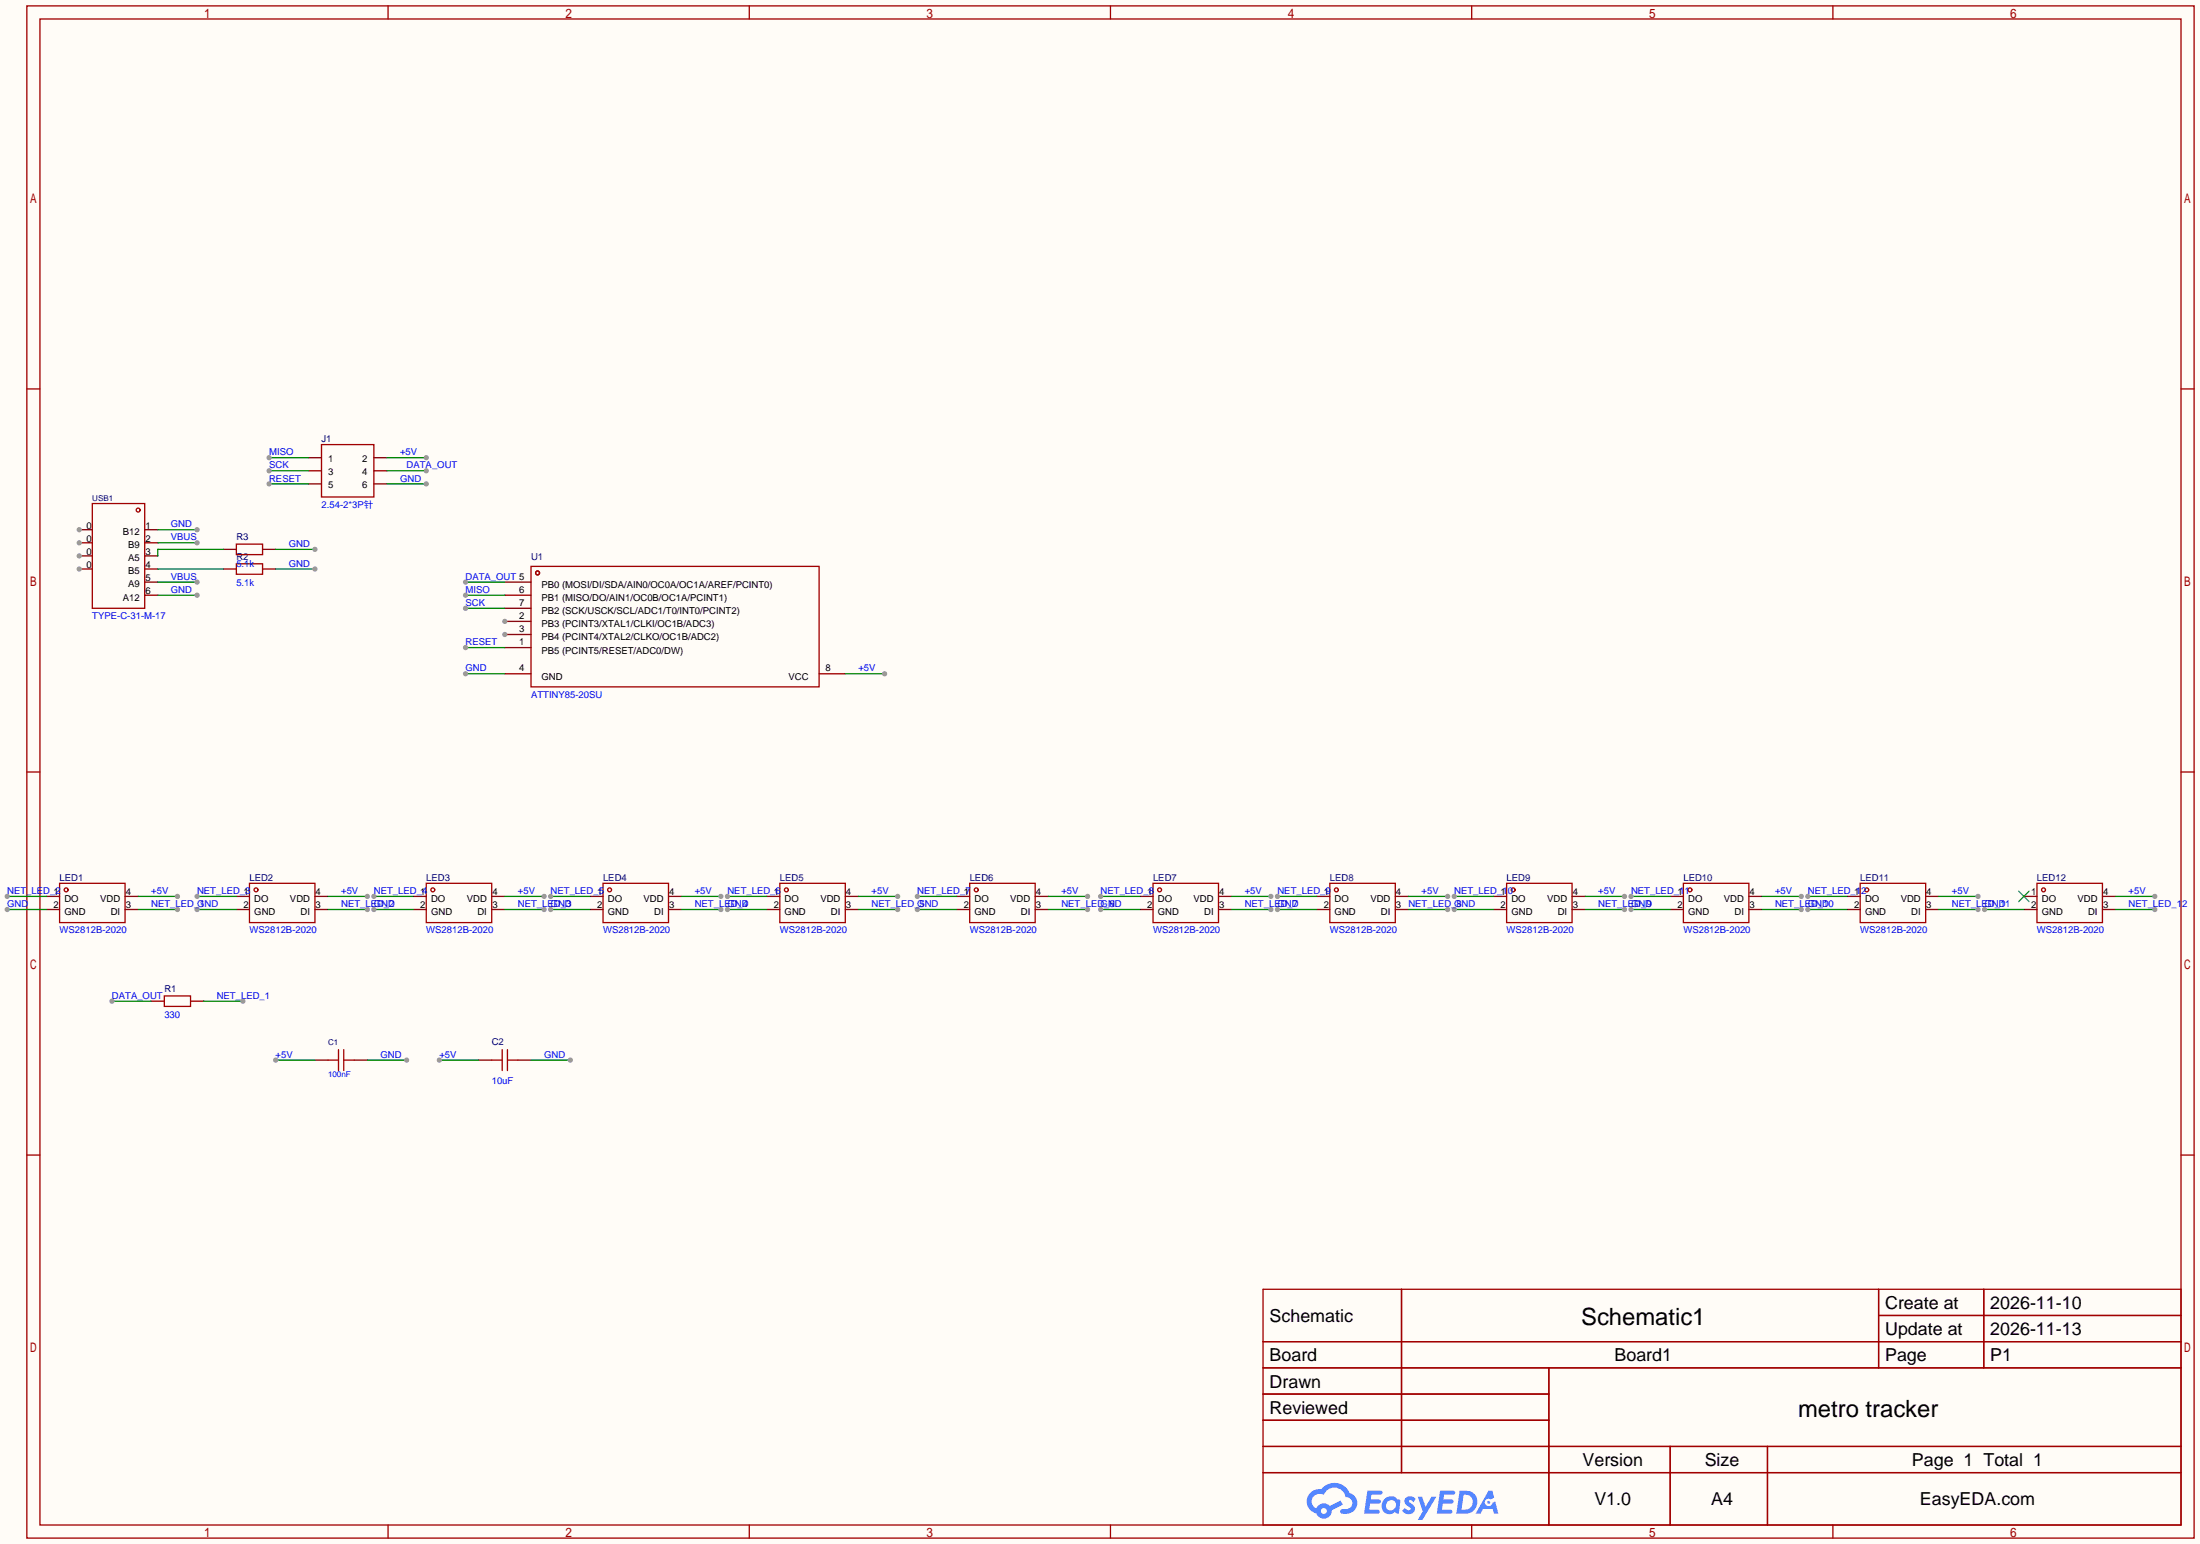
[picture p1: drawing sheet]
<svg xmlns="http://www.w3.org/2000/svg" width="427mm" height="299mm" viewBox="0 0 427 299" stroke-linecap="round" stroke-linejoin="round" font-family="sans-serif">
<path d="M0 0h426.7v299.5h-426.7z" fill="#fffcf7"/>
<g fill="none" stroke="#a10000" stroke-width=".25">
<path d="M5.2 1.1h420.4v297.2h-420.4zM7.7 3.7h415.3v292.1h-415.3zM75.3 1.1v2.6M145.3 1.1v2.6M215.4 1.1v2.6M285.5 1.1v2.6M355.5 1.1v2.6M5.2 75.4h2.5M423 75.4h2.6M5.2 149.7h2.5M423 149.7h2.6M5.2 224h2.5"/>
<path d="M423 224h2.6M245 250.1h178v45.7h-178zM271.8 250.1v35.5M364.4 250.1v15.2M364.4 255.1h58.6M384.8 250.1v15.2M245 260.2h178M245 265.3h178M245 270.4h55.4M245 275.5h55.4M300.4 265.3v30.5M75.3 295.8v2.5"/>
<path d="M145.3 295.8v2.5M215.4 295.8v2.5M245 280.5h178M245 285.6h178M285.5 295.8v2.5M324 280.5v15.3M342.8 280.5v15.3M355.5 295.8v2.5"/>
</g>
<g fill="#5487ff">
<path d="M272.7 290.5a1.3 1.3 0 0 1 1.9 .2l-.4 .7a.54 .54 0 0 0-1-.3l.2 .2a1.58 1.58 0 0 1 1 1.6 1.43 1.43 0 0 1-2.4 .2l.5-.6a.64 .64 0 0 0 .5 .4 .64 .64 0 0 0 .6-.2l-.1-.3a1.35 1.35 0 0 1-1-1.8z"/>
<path d="M275 290.3h.8l.7 1.9 1.2-1.9h.9l-2.7 4.5h-.9l1-1.7z"/>
<path d="M265.2 289.1h1.7a1.31 1.31 0 0 1 1.2 .2 .4 .4 0 0 1-.4 .6h-1.7l-.1 .9h1.6a.4 .4 0 0 1 .3 .5 .4 .4 0 0 1-.4 .3h-1.7l-.1 1.2h.8a1.23 1.23 0 0 1 1.2 .2 .39 .39 0 0 1-.4 .6h-2.6z"/>
<path d="M279.3 289.1h1.7a1.32 1.32 0 0 1 1.2 .2 .39 .39 0 0 1-.3 .6h-1.8l-.1 .9h1.6a.4 .4 0 0 1 .4 .5 .4 .4 0 0 1-.5 .3h-1.6l-.2 1.2h.8a1.23 1.23 0 0 1 1.2 .2 .39 .39 0 0 1-.4 .6h-2.6z"/>
<path d="M288.7 289.1h.8l.3 1.4-.6 .3a.75 .75 0 0 0-1.1 .3 .75 .75 0 0 0 .4 1.1 .75 .75 0 0 0 1-.7l.5-.3 .6 2.4h-.8l-.3-1h-1.8l-.5 1h-1z"/>
<path d="M283.1 289.1l-.6 4.5h1.4a2.27 2.27 0 0 0 2.7-2.3 2.27 2.27 0 0 0-2.7-2.2zM283.9 289.9a1.5 1.5 0 0 1 1.8 1.5 1.5 1.5 0 0 1-1.9 1.4h-.3z"/>
<path d="M268.5 290.7a1.6 1.6 0 0 0-.3 2.2 1.6 1.6 0 0 0 2.2 .5l.1-.2 .8 .4 .3-2.5-.1-.3h-.5a1.58 1.58 0 0 0-2.5-.1zM269.1 291.3a.99 .99 0 0 1 1.6 .3 .99 .99 0 0 1-.8 1.3 .94 .94 0 0 1-1-.5 .94 .94 0 0 1 .2-1.1z"/>
<path d="M254.2 289.5a2.37 2.37 0 0 0 1.1 4 1.54 1.54 0 0 0 1.8 1 1.54 1.54 0 0 0 1.2-1.6l2.2-1.1-.5-.8-2.1 1.1a1.57 1.57 0 0 0-2.6 .5 1.5 1.5 0 0 1-.7-2.1 1.5 1.5 0 0 1 2.2-.5 2.23 2.23 0 0 1 2.3-1.5 2.23 2.23 0 0 1 1.9 1.9 1.16 1.16 0 0 1 1.3 1 1.16 1.16 0 0 1-1.1 1.3h-.7a.47 .47 0 0 0-.6 .4 .47 .47 0 0 0 .5 .5 2.17 2.17 0 0 0 2.5-1 2.17 2.17 0 0 0-.4-2.6l-.7-.5a3.2 3.2 0 0 0-5.5-.7l-1.1 .1zM256.2 293.1a.6 .6 0 0 1 1.2 0 .6 .6 0 0 1-1.2 0z"/>
<circle cx="288.7" cy="291.4" r=".28"/>
</g>
<g fill="none" stroke="#a10000" stroke-width=".25">
<path d="M103 109.9h55.9v23.3h-55.9z"/>
<circle cx="104.3" cy="111.1" r=".38"/>
</g>
<path d="M97.9 118h5.1M97.9 115.4h5.1M97.9 112.9h5.1M97.9 130.7h5.1M97.9 123.1h5.1M158.9 130.7h5.1" fill="none" stroke="#870000" stroke-width=".25"/>
<circle cx="97.9" cy="123.1" r=".51" fill="#999"/>
<path d="M97.9 120.5h5.1" fill="none" stroke="#870000" stroke-width=".25"/>
<circle cx="97.9" cy="120.5" r=".51" fill="#999"/>
<g fill="none" stroke="#870000" stroke-width=".25">
<path d="M97.9 125.6h5.1M9 173.9h2.6M9 176.4h2.6M24.3 173.9h2.5M24.3 176.4h2.5M45.8 173.9h2.6M45.8 176.4h2.6M61.1 173.9h2.5M61.1 176.4h2.5M80.1 173.9h2.6M80.1 176.4h2.6M95.4 173.9h2.5"/>
<path d="M95.4 176.4h2.5M114.4 173.9h2.6M114.4 176.4h2.6M129.7 173.9h2.5M129.7 176.4h2.5M148.7 173.9h2.6M148.7 176.4h2.6M164 173.9h2.5M164 176.4h2.5M185.5 173.9h2.6M185.5 176.4h2.6M200.8 173.9h2.5"/>
<path d="M200.8 176.4h2.5M221.1 173.9h2.5M221.1 176.4h2.5M236.3 173.9h2.6M236.3 176.4h2.6M255.4 173.9h2.5M255.4 176.4h2.5M270.6 173.9h2.6M270.6 176.4h2.6M289.7 173.9h2.5M289.7 176.4h2.5M304.9 173.9h2.6"/>
<path d="M304.9 176.4h2.6M324 173.9h2.5M324 176.4h2.5M339.2 173.9h2.6M339.2 176.4h2.6M358.3 173.9h2.5M358.3 176.4h2.5M373.5 173.9h2.5M373.5 176.4h2.5M392.6 173.9h2.5M392.6 176.4h2.5M407.8 173.9h2.5"/>
<path d="M407.8 176.4h2.5M29.3 194.2h2.6M37 194.2h2.5M61.1 205.6h2.5M68.7 205.6h2.5M92.8 205.6h2.6M100.5 205.6h2.5"/>
</g>
<g fill="none" stroke="#a10000" stroke-width=".25">
<path d="M11.6 171.3h12.7v7.6h-12.7zM48.4 171.3h12.7v7.6h-12.7zM82.7 171.3h12.7v7.6h-12.7zM117 171.3h12.7v7.6h-12.7zM151.3 171.3h12.7v7.6h-12.7zM188.1 171.3h12.7v7.6h-12.7zM223.6 171.3h12.7v7.6h-12.7zM257.9 171.3h12.7v7.6h-12.7zM292.2 171.3h12.7v7.6h-12.7zM326.5 171.3h12.7v7.6h-12.7zM360.8 171.3h12.7v7.6h-12.7zM395.1 171.3h12.7v7.6h-12.7z"/>
<path d="M31.9 193.2h5.1v2h-5.1zM63.6 205.6h2.1M65.7 203.6v4M66.7 205.6h2M66.7 203.6v4M95.4 205.6h2M97.4 203.6v4M98.4 205.6h2.1M98.4 203.6v4"/>
<circle cx="12.8" cy="172.6" r=".38"/>
<circle cx="49.7" cy="172.6" r=".38"/>
<circle cx="83.9" cy="172.6" r=".38"/>
<circle cx="118.2" cy="172.6" r=".38"/>
<circle cx="152.5" cy="172.6" r=".38"/>
<circle cx="189.4" cy="172.6" r=".38"/>
<circle cx="224.9" cy="172.6" r=".38"/>
<circle cx="259.2" cy="172.6" r=".38"/>
<circle cx="293.5" cy="172.6" r=".38"/>
<circle cx="327.8" cy="172.6" r=".38"/>
<circle cx="362.1" cy="172.6" r=".38"/>
<circle cx="396.4" cy="172.6" r=".38"/>
</g>
<path d="M391.5 172.8l2.1 2.1M393.6 172.8l-2.1 2.1" fill="none" stroke="#3c3" stroke-width=".25"/>
<path d="M90.3 130.7h7.6" fill="none" stroke="#008700" stroke-width=".25"/>
<circle cx="90.3" cy="130.7" r=".51" fill="#999"/>
<path d="M90.3 112.9h7.6" fill="none" stroke="#008700" stroke-width=".25"/>
<circle cx="90.3" cy="112.9" r=".51" fill="#999"/>
<path d="M164 130.7h7.6" fill="none" stroke="#008700" stroke-width=".25"/>
<circle cx="171.6" cy="130.7" r=".51" fill="#999"/>
<path d="M21.7 194.2h7.6" fill="none" stroke="#008700" stroke-width=".25"/>
<circle cx="21.7" cy="194.2" r=".51" fill="#999"/>
<path d="M39.5 194.2h7.6" fill="none" stroke="#008700" stroke-width=".25"/>
<circle cx="47.1" cy="194.2" r=".51" fill="#999"/>
<path d="M71.2 205.6h7.7" fill="none" stroke="#008700" stroke-width=".25"/>
<circle cx="78.9" cy="205.6" r=".51" fill="#999"/>
<path d="M85.2 205.6h7.6" fill="none" stroke="#008700" stroke-width=".25"/>
<circle cx="85.2" cy="205.6" r=".51" fill="#999"/>
<path d="M103 205.6h7.6" fill="none" stroke="#008700" stroke-width=".25"/>
<circle cx="110.6" cy="205.6" r=".51" fill="#999"/>
<path d="M53.5 205.6h7.6" fill="none" stroke="#008700" stroke-width=".25"/>
<circle cx="53.5" cy="205.6" r=".51" fill="#999"/>
<path d="M26.8 173.9h7.6" fill="none" stroke="#008700" stroke-width=".25"/>
<circle cx="34.4" cy="173.9" r=".51" fill="#999"/>
<path d="M1.4 176.4h7.6" fill="none" stroke="#008700" stroke-width=".25"/>
<circle cx="1.4" cy="176.4" r=".51" fill="#999"/>
<path d="M38.2 176.4h7.6" fill="none" stroke="#008700" stroke-width=".25"/>
<circle cx="38.2" cy="176.4" r=".51" fill="#999"/>
<path d="M63.6 173.9h7.6" fill="none" stroke="#008700" stroke-width=".25"/>
<circle cx="71.2" cy="173.9" r=".51" fill="#999"/>
<path d="M72.5 176.4h7.6" fill="none" stroke="#008700" stroke-width=".25"/>
<circle cx="72.5" cy="176.4" r=".51" fill="#999"/>
<path d="M106.8 176.4h7.6" fill="none" stroke="#008700" stroke-width=".25"/>
<circle cx="106.8" cy="176.4" r=".51" fill="#999"/>
<path d="M97.9 173.9h7.6" fill="none" stroke="#008700" stroke-width=".25"/>
<circle cx="105.5" cy="173.9" r=".51" fill="#999"/>
<path d="M132.2 173.9h7.6" fill="none" stroke="#008700" stroke-width=".25"/>
<circle cx="139.8" cy="173.9" r=".51" fill="#999"/>
<path d="M141.1 176.4h7.6" fill="none" stroke="#008700" stroke-width=".25"/>
<circle cx="141.1" cy="176.4" r=".51" fill="#999"/>
<path d="M282.1 176.4h7.6" fill="none" stroke="#008700" stroke-width=".25"/>
<circle cx="282.1" cy="176.4" r=".51" fill="#999"/>
<path d="M247.8 176.4h7.6" fill="none" stroke="#008700" stroke-width=".25"/>
<circle cx="247.8" cy="176.4" r=".51" fill="#999"/>
<path d="M238.9 173.9h7.6" fill="none" stroke="#008700" stroke-width=".25"/>
<circle cx="246.5" cy="173.9" r=".51" fill="#999"/>
<path d="M273.2 173.9h7.6" fill="none" stroke="#008700" stroke-width=".25"/>
<circle cx="280.8" cy="173.9" r=".51" fill="#999"/>
<path d="M203.3 173.9h7.6" fill="none" stroke="#008700" stroke-width=".25"/>
<circle cx="210.9" cy="173.9" r=".51" fill="#999"/>
<path d="M213.5 176.4h7.6" fill="none" stroke="#008700" stroke-width=".25"/>
<circle cx="213.5" cy="176.4" r=".51" fill="#999"/>
<path d="M307.5 173.9h7.6" fill="none" stroke="#008700" stroke-width=".25"/>
<circle cx="315.1" cy="173.9" r=".51" fill="#999"/>
<path d="M316.4 176.4h7.6" fill="none" stroke="#008700" stroke-width=".25"/>
<circle cx="316.4" cy="176.4" r=".51" fill="#999"/>
<path d="M177.9 176.4h7.6" fill="none" stroke="#008700" stroke-width=".25"/>
<circle cx="177.9" cy="176.4" r=".51" fill="#999"/>
<path d="M166.5 173.9h7.6" fill="none" stroke="#008700" stroke-width=".25"/>
<circle cx="174.1" cy="173.9" r=".51" fill="#999"/>
<path d="M341.8 173.9h7.6" fill="none" stroke="#008700" stroke-width=".25"/>
<circle cx="349.4" cy="173.9" r=".51" fill="#999"/>
<path d="M376 173.9h7.7" fill="none" stroke="#008700" stroke-width=".25"/>
<circle cx="383.7" cy="173.9" r=".51" fill="#999"/>
<path d="M350.6 176.4h7.7" fill="none" stroke="#008700" stroke-width=".25"/>
<circle cx="350.6" cy="176.4" r=".51" fill="#999"/>
<path d="M410.3 173.9h7.7" fill="none" stroke="#008700" stroke-width=".25"/>
<circle cx="418" cy="173.9" r=".51" fill="#999"/>
<path d="M384.9 176.4h7.7" fill="none" stroke="#008700" stroke-width=".25"/>
<circle cx="384.9" cy="176.4" r=".51" fill="#999"/>
<path d="M26.8 176.4h7.6" fill="none" stroke="#008700" stroke-width=".25"/>
<circle cx="34.4" cy="176.4" r=".51" fill="#999"/>
<path d="M1.4 173.9h7.6" fill="none" stroke="#008700" stroke-width=".25"/>
<circle cx="1.4" cy="173.9" r=".51" fill="#999"/>
<path d="M38.2 173.9h7.6" fill="none" stroke="#008700" stroke-width=".25"/>
<circle cx="38.2" cy="173.9" r=".51" fill="#999"/>
<path d="M410.3 176.4h7.7" fill="none" stroke="#008700" stroke-width=".25"/>
<circle cx="418" cy="176.4" r=".51" fill="#999"/>
<path d="M350.6 173.9h7.7" fill="none" stroke="#008700" stroke-width=".25"/>
<circle cx="350.6" cy="173.9" r=".51" fill="#999"/>
<path d="M376 176.4h7.7" fill="none" stroke="#008700" stroke-width=".25"/>
<circle cx="383.7" cy="176.4" r=".51" fill="#999"/>
<path d="M341.8 176.4h7.6" fill="none" stroke="#008700" stroke-width=".25"/>
<circle cx="349.4" cy="176.4" r=".51" fill="#999"/>
<path d="M316.4 173.9h7.6" fill="none" stroke="#008700" stroke-width=".25"/>
<circle cx="316.4" cy="173.9" r=".51" fill="#999"/>
<path d="M282.1 173.9h7.6" fill="none" stroke="#008700" stroke-width=".25"/>
<circle cx="282.1" cy="173.9" r=".51" fill="#999"/>
<path d="M307.5 176.4h7.6" fill="none" stroke="#008700" stroke-width=".25"/>
<circle cx="315.1" cy="176.4" r=".51" fill="#999"/>
<path d="M273.2 176.4h7.6" fill="none" stroke="#008700" stroke-width=".25"/>
<circle cx="280.8" cy="176.4" r=".51" fill="#999"/>
<path d="M247.8 173.9h7.6" fill="none" stroke="#008700" stroke-width=".25"/>
<circle cx="247.8" cy="173.9" r=".51" fill="#999"/>
<path d="M238.9 176.4h7.6" fill="none" stroke="#008700" stroke-width=".25"/>
<circle cx="246.5" cy="176.4" r=".51" fill="#999"/>
<path d="M213.5 173.9h7.6" fill="none" stroke="#008700" stroke-width=".25"/>
<circle cx="213.5" cy="173.9" r=".51" fill="#999"/>
<path d="M166.5 176.4h7.6" fill="none" stroke="#008700" stroke-width=".25"/>
<circle cx="174.1" cy="176.4" r=".51" fill="#999"/>
<path d="M177.9 173.9h7.6" fill="none" stroke="#008700" stroke-width=".25"/>
<circle cx="177.9" cy="173.9" r=".51" fill="#999"/>
<path d="M141.1 173.9h7.6" fill="none" stroke="#008700" stroke-width=".25"/>
<circle cx="141.1" cy="173.9" r=".51" fill="#999"/>
<path d="M203.3 176.4h7.6" fill="none" stroke="#008700" stroke-width=".25"/>
<circle cx="210.9" cy="176.4" r=".51" fill="#999"/>
<path d="M132.2 176.4h7.6" fill="none" stroke="#008700" stroke-width=".25"/>
<circle cx="139.8" cy="176.4" r=".51" fill="#999"/>
<path d="M106.8 173.9h7.6" fill="none" stroke="#008700" stroke-width=".25"/>
<circle cx="106.8" cy="173.9" r=".51" fill="#999"/>
<path d="M97.9 176.4h7.6" fill="none" stroke="#008700" stroke-width=".25"/>
<circle cx="105.5" cy="176.4" r=".51" fill="#999"/>
<path d="M72.5 173.9h7.6" fill="none" stroke="#008700" stroke-width=".25"/>
<circle cx="72.5" cy="173.9" r=".51" fill="#999"/>
<path d="M63.6 176.4h7.6" fill="none" stroke="#008700" stroke-width=".25"/>
<circle cx="71.2" cy="176.4" r=".51" fill="#999"/>
<path d="M62.4 86.2h10.1v10.2h-10.1z" fill="none" stroke="#a10000" stroke-width=".25"/>
<path d="M59.8 88.8h2.6M59.8 91.3h2.6M59.8 93.9h2.6M72.5 88.8h2.6M72.5 91.3h2.6M72.5 93.9h2.6" fill="none" stroke="#870000" stroke-width=".25"/>
<path d="M52.2 88.8h7.6" fill="none" stroke="#008700" stroke-width=".25"/>
<circle cx="52.2" cy="88.8" r=".51" fill="#999"/>
<path d="M52.2 91.3h7.6" fill="none" stroke="#008700" stroke-width=".25"/>
<circle cx="52.2" cy="91.3" r=".51" fill="#999"/>
<path d="M52.2 93.9h7.6" fill="none" stroke="#008700" stroke-width=".25"/>
<circle cx="52.2" cy="93.9" r=".51" fill="#999"/>
<path d="M75.1 88.8h7.6" fill="none" stroke="#008700" stroke-width=".25"/>
<circle cx="82.7" cy="88.8" r=".51" fill="#999"/>
<path d="M75.1 91.3h7.6" fill="none" stroke="#008700" stroke-width=".25"/>
<circle cx="82.7" cy="91.3" r=".51" fill="#999"/>
<path d="M75.1 93.9h7.6" fill="none" stroke="#008700" stroke-width=".25"/>
<circle cx="82.7" cy="93.9" r=".51" fill="#999"/>
<path d="M90.3 125.6h7.6" fill="none" stroke="#008700" stroke-width=".25"/>
<circle cx="90.3" cy="125.6" r=".51" fill="#999"/>
<path d="M90.3 115.4h7.6" fill="none" stroke="#008700" stroke-width=".25"/>
<circle cx="90.3" cy="115.4" r=".51" fill="#999"/>
<path d="M90.3 118h7.6" fill="none" stroke="#008700" stroke-width=".25"/>
<circle cx="90.3" cy="118" r=".51" fill="#999"/>
<g fill="none" stroke="#a10000" stroke-width=".25">
<path d="M17.9 97.7h10.2v20.3h-10.2z"/>
<circle cx="26.8" cy="98.9" r=".38"/>
</g>
<path d="M15.4 102.7h2.5M28.1 102.7h2.5M28.1 105.3h2.5M28.1 107.8h2.5M28.1 110.4h2.5M28.1 112.9h2.5M28.1 115.4h2.5" fill="none" stroke="#870000" stroke-width=".25"/>
<circle cx="15.4" cy="102.7" r=".51" fill="#999"/>
<path d="M15.4 105.3h2.5" fill="none" stroke="#870000" stroke-width=".25"/>
<circle cx="15.4" cy="105.3" r=".51" fill="#999"/>
<path d="M15.4 107.8h2.5" fill="none" stroke="#870000" stroke-width=".25"/>
<circle cx="15.4" cy="107.8" r=".51" fill="#999"/>
<path d="M15.4 110.4h2.5" fill="none" stroke="#870000" stroke-width=".25"/>
<circle cx="15.4" cy="110.4" r=".51" fill="#999"/>
<path d="M30.6 102.7h7.6" fill="none" stroke="#008700" stroke-width=".25"/>
<circle cx="38.2" cy="102.7" r=".51" fill="#999"/>
<path d="M30.6 115.4h7.6" fill="none" stroke="#008700" stroke-width=".25"/>
<circle cx="38.2" cy="115.4" r=".51" fill="#999"/>
<path d="M30.6 105.3h7.6" fill="none" stroke="#008700" stroke-width=".25"/>
<circle cx="38.2" cy="105.3" r=".51" fill="#999"/>
<path d="M30.6 112.9h7.6" fill="none" stroke="#008700" stroke-width=".25"/>
<circle cx="38.2" cy="112.9" r=".51" fill="#999"/>
<path d="M43.3 110.4h2.5M43.3 106.6h2.5M50.9 110.4h2.6M50.9 106.6h2.6" fill="none" stroke="#870000" stroke-width=".25"/>
<path d="M45.8 109.3h5.1v2.1h-5.1zM45.8 105.5h5.1v2.1h-5.1z" fill="none" stroke="#a10000" stroke-width=".25"/>
<path d="M30.6 110.4h12.7M43.3 106.6h-12.7v1.2M53.5 106.6h7.6" fill="none" stroke="#008700" stroke-width=".25"/>
<circle cx="61.1" cy="106.6" r=".51" fill="#999"/>
<path d="M53.5 110.4h7.6" fill="none" stroke="#008700" stroke-width=".25"/>
<circle cx="61.1" cy="110.4" r=".51" fill="#999"/>
<g font-size="4.6">
<text x="306.7" y="257">Schematic1</text>
<text x="348.8" y="274.8">metro tracker</text>
</g>
<g font-size="3.5">
<text x="246.3" y="256.4">Schematic</text>
<text x="365.7" y="253.9">Create at</text>
<text x="386.1" y="253.9">2026-11-10</text>
<text x="365.7" y="259">Update at</text>
<text x="386.1" y="259">2026-11-13</text>
<text x="246.3" y="264">Board</text>
<text x="246.3" y="269.1">Drawn</text>
<text x="313.2" y="264">Board1</text>
<text x="365.7" y="264">Page</text>
<text x="386.1" y="264">P1</text>
<text x="246.3" y="274.2">Reviewed</text>
<text x="307" y="284.4">Version</text>
<text x="330.7" y="284.4">Size</text>
<text x="370.9" y="284.4">Page 1 Total 1</text>
<text x="309.3" y="292">V1.0</text>
<text x="331.9" y="292">A4</text>
<text x="372.4" y="292">EasyEDA.com</text>
</g>
<g font-size="1.8" fill="#00f">
<text x="52.2" y="88.3">MISO</text>
<text x="77.6" y="88.3">+5V</text>
<text x="52.2" y="90.9">SCK</text>
<text x="52.2" y="93.4">RESET</text>
<text x="77.6" y="93.4">GND</text>
<text x="78.9" y="90.9">DATA_OUT</text>
<text x="62.4" y="98.5">2.54-2*3P针</text>
<text x="33.1" y="102.3">GND</text>
<text x="33.1" y="104.8">VBUS</text>
<text x="56" y="106.1">GND</text>
<text x="33.1" y="112.4">VBUS</text>
<text x="45.8" y="113.7">5.1k</text>
<text x="45.8" y="109.9">5.1k</text>
<text x="56" y="109.9">GND</text>
<text x="90.3" y="112.4">DATA_OUT 5</text>
<text x="33.1" y="115">GND</text>
<text x="90.3" y="115">MISO</text>
<text x="90.3" y="117.5">SCK</text>
<text x="17.9" y="120.1">TYPE-C-31-M-17</text>
<text x="90.3" y="125.1">RESET</text>
<text x="90.3" y="130.2">GND</text>
<text x="166.5" y="130.2">+5V</text>
<text x="103" y="135.3">ATTINY85-20SU</text>
<text x="1.4" y="173.4">NET_LED_2</text>
<text x="29.3" y="173.4">+5V</text>
<text x="38.2" y="173.4">NET_LED_3</text>
<text x="66.2" y="173.4">+5V</text>
<text x="72.5" y="173.4">NET_LED_4</text>
<text x="100.5" y="173.4">+5V</text>
<text x="106.8" y="173.4">NET_LED_5</text>
<text x="134.7" y="173.4">+5V</text>
<text x="141.1" y="173.4">NET_LED_6</text>
<text x="169" y="173.4">+5V</text>
<text x="177.9" y="173.4">NET_LED_7</text>
<text x="205.9" y="173.4">+5V</text>
<text x="213.5" y="173.4">NET_LED_8</text>
<text x="241.4" y="173.4">+5V</text>
<text x="247.8" y="173.4">NET_LED_9</text>
<text x="275.7" y="173.4">+5V</text>
<text x="282.1" y="173.4">NET_LED_10</text>
<text x="310" y="173.4">+5V</text>
<text x="316.4" y="173.4">NET_LED_11</text>
<text x="344.3" y="173.4">+5V</text>
<text x="350.6" y="173.4">NET_LED_12</text>
<text x="378.6" y="173.4">+5V</text>
<text x="412.9" y="173.4">+5V</text>
<text x="1.4" y="175.9">GND</text>
<text x="29.3" y="175.9">NET_LED_1</text>
<text x="38.2" y="175.9">GND</text>
<text x="66.2" y="175.9">NET_LED_2</text>
<text x="72.5" y="175.9">GND</text>
<text x="100.5" y="175.9">NET_LED_3</text>
<text x="106.8" y="175.9">GND</text>
<text x="134.7" y="175.9">NET_LED_4</text>
<text x="141.1" y="175.9">GND</text>
<text x="169" y="175.9">NET_LED_5</text>
<text x="177.9" y="175.9">GND</text>
<text x="205.9" y="175.9">NET_LED_6</text>
<text x="213.5" y="175.9">GND</text>
<text x="241.4" y="175.9">NET_LED_7</text>
<text x="247.8" y="175.9">GND</text>
<text x="273.2" y="175.9">NET_LED_8</text>
<text x="282.1" y="175.9">GND</text>
<text x="310" y="175.9">NET_LED_9</text>
<text x="316.4" y="175.9">GND</text>
<text x="344.3" y="175.9">NET_LED_10</text>
<text x="350.6" y="175.9">GND</text>
<text x="378.6" y="175.9">NET_LED_11</text>
<text x="384.9" y="175.9">GND</text>
<text x="412.9" y="175.9">NET_LED_12</text>
<text x="11.6" y="181">WS2812B-2020</text>
<text x="48.4" y="181">WS2812B-2020</text>
<text x="82.7" y="181">WS2812B-2020</text>
<text x="117" y="181">WS2812B-2020</text>
<text x="151.3" y="181">WS2812B-2020</text>
<text x="188.1" y="181">WS2812B-2020</text>
<text x="223.6" y="181">WS2812B-2020</text>
<text x="257.9" y="181">WS2812B-2020</text>
<text x="292.2" y="181">WS2812B-2020</text>
<text x="326.5" y="181">WS2812B-2020</text>
<text x="360.8" y="181">WS2812B-2020</text>
<text x="395.1" y="181">WS2812B-2020</text>
<text x="21.7" y="193.7">DATA_OUT</text>
<text x="31.9" y="197.5">330</text>
<text x="42" y="193.7">NET_LED_1</text>
<text x="53.5" y="205.2">+5V</text>
<text x="73.8" y="205.2">GND</text>
<text x="85.2" y="205.2">+5V</text>
<text x="105.5" y="205.2">GND</text>
<text x="95.4" y="210.2">10uF</text>
</g>
<g font-size="1.8" fill="#000080">
<text x="62.4" y="85.8">J1</text>
<text x="45.8" y="104.8">R3</text>
<text x="45.8" y="108.6">R2</text>
<text x="103" y="108.6">U1</text>
<text x="11.6" y="170.9">LED1</text>
<text x="48.4" y="170.9">LED2</text>
<text x="82.7" y="170.9">LED3</text>
<text x="117" y="170.9">LED4</text>
<text x="151.3" y="170.9">LED5</text>
<text x="188.1" y="170.9">LED6</text>
<text x="223.6" y="170.9">LED7</text>
<text x="257.9" y="170.9">LED8</text>
<text x="292.2" y="170.9">LED9</text>
<text x="326.5" y="170.9">LED10</text>
<text x="360.8" y="170.9">LED11</text>
<text x="395.1" y="170.9">LED12</text>
<text x="31.9" y="192.5">R1</text>
<text x="95.4" y="202.6">C2</text>
</g>
<g font-size="1.8">
<text x="63.6" y="89.6">1</text>
<text x="70.2" y="89.6">2</text>
<text x="63.6" y="92.1">3</text>
<text x="63.6" y="94.6">5</text>
<text x="70.2" y="92.1">4</text>
<text x="70.2" y="94.6">6</text>
<text x="16.8" y="102.5">0</text>
<text x="16.8" y="105.1">0</text>
<text x="16.8" y="107.6">0</text>
<text x="23.8" y="103.8">B12</text>
<text x="24.9" y="106.3">B9</text>
<text x="28.2" y="102.5">1</text>
<text x="28.2" y="105.1">2</text>
<text x="28.2" y="107.6">3</text>
<text x="16.8" y="110.1">0</text>
<text x="24.9" y="108.9">A5</text>
<text x="24.9" y="111.4">B5</text>
<text x="24.9" y="113.9">A9</text>
<text x="28.2" y="110.1">4</text>
<text x="28.2" y="112.7">5</text>
<text x="23.8" y="116.5">A12</text>
<text x="28.2" y="115.2">6</text>
<text x="100.7" y="117.5">7</text>
<text x="100.7" y="115">6</text>
<text x="105" y="119.1">PB2 (SCK/USCK/SCL/ADC1/T0/INT0/PCINT2)</text>
<text x="105" y="116.6">PB1 (MISO/DO/AIN1/OC0B/OC1A/PCINT1)</text>
<text x="105" y="114.1">PB0 (MOSI/DI/SDA/AIN0/OC0A/OC1A/AREF/PCINT0)</text>
<text x="100.7" y="122.6">3</text>
<text x="100.7" y="120">2</text>
<text x="100.7" y="125.1">1</text>
<text x="105" y="124.2">PB4 (PCINT4/XTAL2/CLKO/OC1B/ADC2)</text>
<text x="105" y="121.7">PB3 (PCINT3/XTAL1/CLKI/OC1B/ADC3)</text>
<text x="100.7" y="130.2">4</text>
<text x="105" y="131.8">GND</text>
<text x="105" y="126.8">PB5 (PCINT5/RESET/ADC0/DW)</text>
<text x="152.9" y="131.8">VCC</text>
<text x="160.1" y="130.2">8</text>
<text x="10.4" y="173.6">1</text>
<text x="24.4" y="173.6">4</text>
<text x="47.2" y="173.6">1</text>
<text x="61.2" y="173.6">4</text>
<text x="81.5" y="173.6">1</text>
<text x="95.5" y="173.6">4</text>
<text x="115.8" y="173.6">1</text>
<text x="129.8" y="173.6">4</text>
<text x="150.1" y="173.6">1</text>
<text x="164.1" y="173.6">4</text>
<text x="186.9" y="173.6">1</text>
<text x="200.9" y="173.6">4</text>
<text x="222.5" y="173.6">1</text>
<text x="236.5" y="173.6">4</text>
<text x="256.8" y="173.6">1</text>
<text x="270.8" y="173.6">4</text>
<text x="291.1" y="173.6">1</text>
<text x="305.1" y="173.6">4</text>
<text x="325.4" y="173.6">1</text>
<text x="339.3" y="173.6">4</text>
<text x="359.7" y="173.6">1</text>
<text x="373.6" y="173.6">4</text>
<text x="393.9" y="173.6">1</text>
<text x="407.9" y="173.6">4</text>
<text x="10.4" y="176.2">2</text>
<text x="12.5" y="174.9">DO</text>
<text x="12.5" y="177.4">GND</text>
<text x="19.4" y="174.9">VDD</text>
<text x="21.5" y="177.4">DI</text>
<text x="24.4" y="176.2">3</text>
<text x="47.2" y="176.2">2</text>
<text x="49.3" y="174.9">DO</text>
<text x="49.3" y="177.4">GND</text>
<text x="56.2" y="174.9">VDD</text>
<text x="58.3" y="177.4">DI</text>
<text x="61.2" y="176.2">3</text>
<text x="81.5" y="176.2">2</text>
<text x="83.6" y="174.9">DO</text>
<text x="83.6" y="177.4">GND</text>
<text x="90.5" y="174.9">VDD</text>
<text x="92.6" y="177.4">DI</text>
<text x="95.5" y="176.2">3</text>
<text x="115.8" y="176.2">2</text>
<text x="117.9" y="174.9">DO</text>
<text x="117.9" y="177.4">GND</text>
<text x="124.8" y="174.9">VDD</text>
<text x="126.9" y="177.4">DI</text>
<text x="129.8" y="176.2">3</text>
<text x="150.1" y="176.2">2</text>
<text x="152.2" y="174.9">DO</text>
<text x="152.2" y="177.4">GND</text>
<text x="159.1" y="174.9">VDD</text>
<text x="161.2" y="177.4">DI</text>
<text x="164.1" y="176.2">3</text>
<text x="186.9" y="176.2">2</text>
<text x="189" y="174.9">DO</text>
<text x="189" y="177.4">GND</text>
<text x="195.9" y="174.9">VDD</text>
<text x="198" y="177.4">DI</text>
<text x="200.9" y="176.2">3</text>
<text x="222.5" y="176.2">2</text>
<text x="224.6" y="174.9">DO</text>
<text x="224.6" y="177.4">GND</text>
<text x="231.5" y="174.9">VDD</text>
<text x="233.6" y="177.4">DI</text>
<text x="236.5" y="176.2">3</text>
<text x="256.8" y="176.2">2</text>
<text x="258.9" y="174.9">DO</text>
<text x="258.9" y="177.4">GND</text>
<text x="265.8" y="174.9">VDD</text>
<text x="267.9" y="177.4">DI</text>
<text x="270.8" y="176.2">3</text>
<text x="291.1" y="176.2">2</text>
<text x="293.2" y="174.9">DO</text>
<text x="293.2" y="177.4">GND</text>
<text x="300.1" y="174.9">VDD</text>
<text x="302.1" y="177.4">DI</text>
<text x="305.1" y="176.2">3</text>
<text x="325.4" y="176.2">2</text>
<text x="327.5" y="174.9">DO</text>
<text x="327.5" y="177.4">GND</text>
<text x="334.4" y="174.9">VDD</text>
<text x="336.4" y="177.4">DI</text>
<text x="339.3" y="176.2">3</text>
<text x="359.7" y="176.2">2</text>
<text x="361.7" y="174.9">DO</text>
<text x="361.7" y="177.4">GND</text>
<text x="368.7" y="174.9">VDD</text>
<text x="370.7" y="177.4">DI</text>
<text x="373.6" y="176.2">3</text>
<text x="393.9" y="176.2">2</text>
<text x="396" y="174.9">DO</text>
<text x="396" y="177.4">GND</text>
<text x="403" y="174.9">VDD</text>
<text x="405" y="177.4">DI</text>
<text x="407.9" y="176.2">3</text>
</g>
<g font-size="1.6" fill="#000080">
<text x="17.9" y="97.2">USB1</text>
<text x="63.6" y="202.6">C1</text>
</g>
<text font-size="1.6" fill="#00f" x="63.6" y="209">100nF</text>
</svg>
